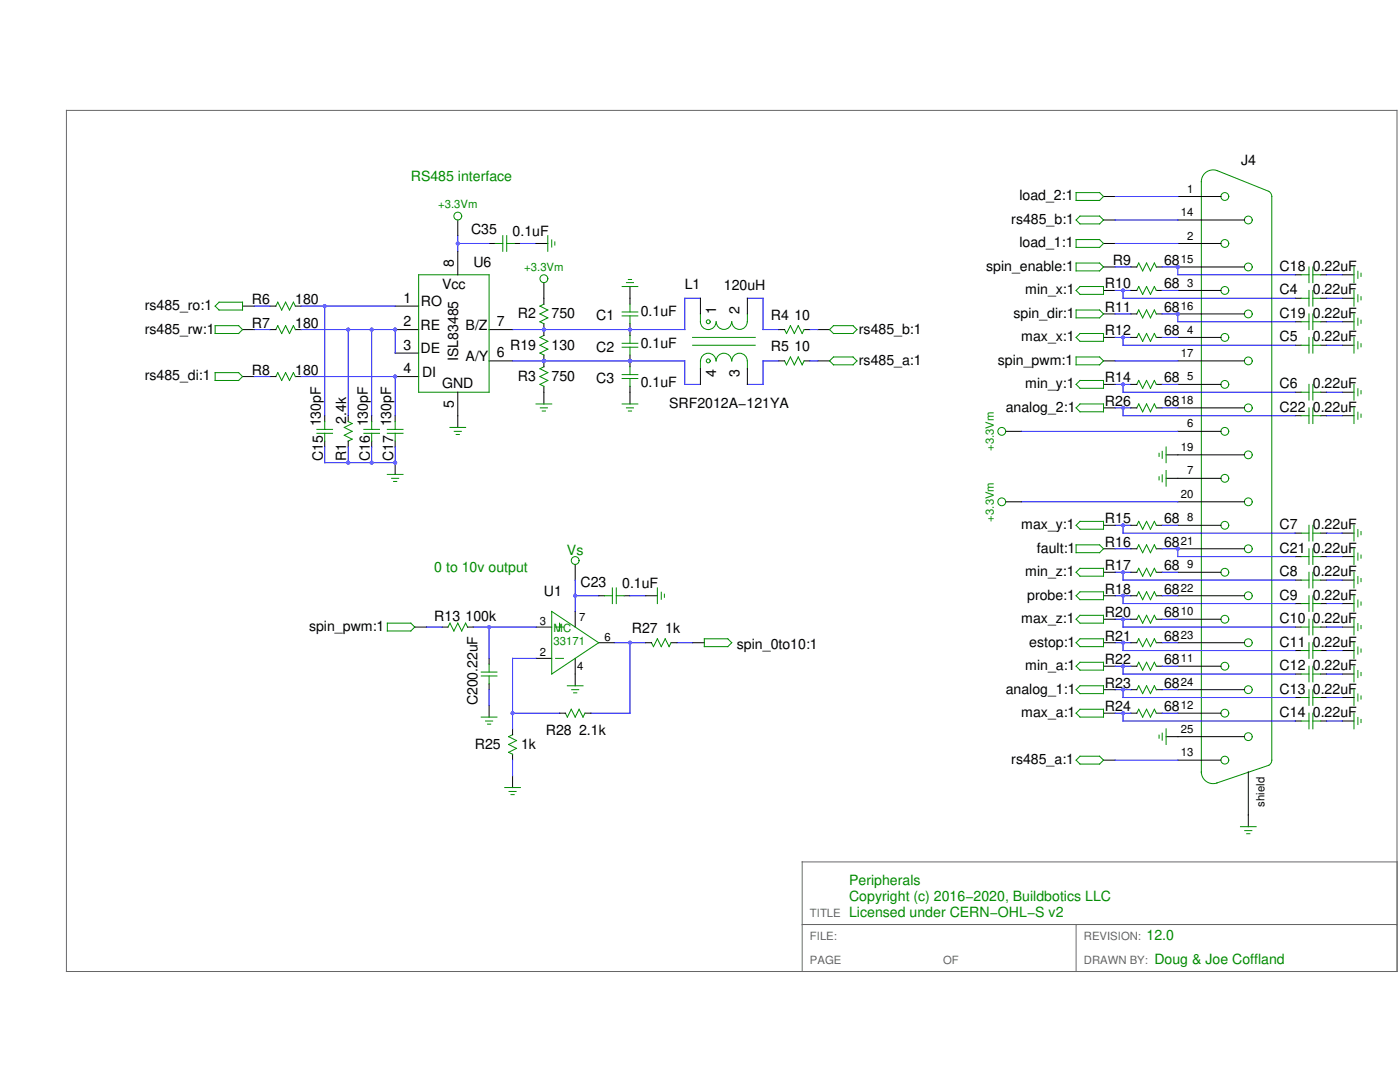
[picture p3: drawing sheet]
<svg xmlns="http://www.w3.org/2000/svg" width="279mm" height="216mm" viewBox="0 0 279 216" stroke-linecap="round" stroke-linejoin="round" font-family="sans-serif">
<path d="M13.3 22h265.5v171.9h-265.5zM278.8 172h-118.7v21.9M160.1 184.5h118.7M214.8 184.5v9.4" fill="none" stroke="#666" stroke-width=".2"/>
<g fill="none" stroke="#000" stroke-width=".2">
<path d="M91.4 43.9v3.1M91.4 50.1v4.7M97.6 48.6h1.2M102.7 48.6h1.2M48.4 61.1h2.3M48.4 65.8h2.3M48.4 75.1h2.3M78.9 61.1h4.7M78.9 65.8h4.7M78.9 75.1h4.7M78.9 70.5h4.7M91.4 78.3v4.6"/>
<path d="M97.6 65.8h4.7M97.6 72h4.7"/>
</g>
<g fill="none" stroke="#008b00" stroke-width=".2">
<path d="M83.6 54.8h14v23.5h-14zM98.8 48.6h1.5M100.3 47v3.1M101.1 47v3.1M101.1 48.6h1.6M42.9 65h4.7l.8 .8-.8 .7h-4.7zM42.9 74.4h4.7l.8 .7-.8 .8h-4.7zM43.7 60.3h4.7v1.6h-4.7l-.8-.8z"/>
<circle cx="91.4" cy="43.1" r=".78"/>
</g>
<path d="M91.4 48.6h6.2M91.4 47v3.1M103.9 48.6h3.1" fill="none" stroke="#00f" stroke-width=".2"/>
<g fill="#a020f0">
<circle cx="78.9" cy="75.1" r=".39"/>
<circle cx="78.9" cy="65.8" r=".39"/>
</g>
<path d="M108.5 66.9l-.7 .4 1.5 .8-1.5 .8 1.5 .8-1.5 .8 .7 .3" fill="none" stroke="#008b00" stroke-width=".2"/>
<path d="M108.5 65.8v1.1M108.5 70.8v1.2" fill="none" stroke="#000" stroke-width=".2"/>
<g fill="#a020f0">
<circle cx="108.5" cy="65.8" r=".39"/>
<circle cx="108.5" cy="72" r=".39"/>
</g>
<path d="M78.9 65.8v4.7M102.3 65.8h34.4M102.3 72h34.4" fill="none" stroke="#00f" stroke-width=".2"/>
<g fill="none" stroke="#000" stroke-width=".2">
<path d="M107 48.6h2.3M220.2 58h2.4M220.2 53.3h2.4M220.2 43.9h2.4M163.2 65.8h2.4M163.2 72h2.4M220.2 72h2.4M220.2 67.3h2.4M220.2 76.7h2.4M220.2 62.6h2.4M69.5 82.9v1.2M69.5 88v1.2"/>
<path d="M78.9 92.3v2.4M91.4 82.9v2.4M200.7 86.1h3.1M232.7 90.8h2.4M232.7 95.4h2.4M220.2 104.8h2.4M220.2 118.9h2.4M220.2 109.5h2.4M220.2 114.2h2.4M220.2 132.9h2.4M220.2 123.6h2.4M220.2 128.2h2.4"/>
<path d="M220.2 142.3h2.4M220.2 151.7h2.4"/>
</g>
<g fill="none" stroke="#008b00" stroke-width=".2">
<path d="M109.3 47v3.1M110.1 47.9v1.4M110.7 48.3v.6M214.8 58l.7-.8h4.7v1.5h-4.7zM214.8 52.5h4.6l.8 .8-.8 .8h-4.6zM214.8 43.9l.7-.8h3.9l.8 .8-.8 .8h-3.9zM166.3 65h3.9l.8 .8-.8 .7h-3.9l-.7-.7zM166.3 71.2h3.9l.8 .8-.8 .8h-3.9l-.7-.8zM214.8 67.3l.7-.8h4.7v1.6h-4.7zM214.8 71.2h4.6l.8 .8-.8 .8h-4.6zM214.8 76.7l.7-.8h4.7v1.6h-4.7zM214.8 61.9h4.6l.8 .7-.8 .8h-4.6z"/>
<path d="M69.5 84.1l.8 .4-1.6 .8 1.6 .8-1.6 .8 1.6 .7-.8 .4M77.3 94.7h3.1M78.2 95.4h1.4M78.6 96.1h.6M89.8 85.3h3.1M90.7 86.1h1.4M91 86.7h.7M231.3 90.4v.7M231.3 95.1v.7M231.9 90.1v1.4M231.9 94.7v1.4M232.7 89.2v3.1"/>
<path d="M232.7 93.9v3.1M214.8 104.8l.7-.8h4.7v1.6h-4.7zM214.8 114.2l.7-.8h4.7v1.6h-4.7zM214.8 108.7h4.6l.8 .8-.8 .8h-4.6zM215.5 118.1h4.7v1.6h-4.7l-.7-.8zM214.8 123.6l.7-.8h4.7v1.5h-4.7zM214.8 128.2l.7-.7h4.7v1.5h-4.7zM214.8 132.9l.7-.7h4.7v1.5h-4.7zM214.8 142.3l.7-.8h4.7v1.6h-4.7zM214.8 151.7l.7-.8h3.9l.8 .8-.8 .8h-3.9z"/>
<circle cx="199.9" cy="86.1" r=".78"/>
</g>
<circle cx="78.9" cy="92.3" r=".39" fill="#a020f0"/>
<path d="M108.5 73.2l-.7 .4 1.5 .8-1.5 .7 1.5 .8-1.5 .8 .7 .4" fill="none" stroke="#008b00" stroke-width=".2"/>
<path d="M108.5 72v1.2M108.5 77.1v1.2" fill="none" stroke="#000" stroke-width=".2"/>
<circle cx="108.5" cy="72" r=".39" fill="#a020f0"/>
<path d="M108.5 59.5v1.2M108.5 64.6v1.2M108.5 78.3v2.3" fill="none" stroke="#000" stroke-width=".2"/>
<path d="M108.5 60.7l-.7 .4 1.5 .8-1.5 .7 1.5 .8-1.5 .8 .7 .4M107 80.6h3.1M107.8 81.4h1.4M108.2 82h.7" fill="none" stroke="#008b00" stroke-width=".2"/>
<circle cx="108.5" cy="65.8" r=".39" fill="#a020f0"/>
<path d="M108.5 56.4v3.1M125.7 65.8v1.1M125.7 70.8v1.2M155.4 65.8h1.2M155.4 72h1.2M160.5 65.8h1.2M160.5 72h1.2" fill="none" stroke="#000" stroke-width=".2"/>
<g fill="none" stroke="#008b00" stroke-width=".2">
<path d="M124.2 69.3h3.1M124.2 68.5h3.1M125.7 66.9v1.6M125.7 69.3v1.5M156.6 65.8l.4 .7 .7-1.5 .8 1.5 .8-1.5 .8 1.5 .4-.7M156.6 72l.4 .8 .7-1.6 .8 1.6 .8-1.6 .8 1.6 .4-.8"/>
<circle cx="108.5" cy="55.6" r=".78"/>
</g>
<path d="M161.7 65.8h1.5M161.7 72h1.5" fill="none" stroke="#00f" stroke-width=".2"/>
<g fill="#a020f0">
<circle cx="125.7" cy="72" r=".39"/>
<circle cx="125.7" cy="65.8" r=".39"/>
</g>
<path d="M125.7 72v1.2M125.7 77.1v1.2" fill="none" stroke="#000" stroke-width=".2"/>
<path d="M124.2 75.5h3.1M124.2 74.7h3.1M125.7 73.2v1.5M125.7 75.5v1.6" fill="none" stroke="#008b00" stroke-width=".2"/>
<circle cx="125.7" cy="72" r=".39" fill="#a020f0"/>
<path d="M125.7 59.5v1.2M125.7 64.6v1.2" fill="none" stroke="#000" stroke-width=".2"/>
<path d="M124.2 63h3.1M124.2 62.3h3.1M125.7 60.7v1.6M125.7 63v1.6" fill="none" stroke="#008b00" stroke-width=".2"/>
<circle cx="125.7" cy="65.8" r=".39" fill="#a020f0"/>
<g fill="none" stroke="#000" stroke-width=".2">
<path d="M235.1 39.2h8.6M125.7 57.2v2.3M139.8 59.5v3.1M149.2 59.5v3.1M235.1 58h8.6M235.1 53.3h13.2M235.1 48.6h8.6M235.1 43.9h13.2M125.7 78.3v2.3M139.8 73.6v3.1M149.2 73.6v3.1M235.1 76.7h8.6"/>
<path d="M235.1 72h13.2M235.1 67.3h8.6M235.1 62.6h13.2M235.1 95.4h8.6M235.1 90.8h13.2M235.1 86.1h8.6M235.1 81.4h13.2M235.1 118.9h13.2M235.1 114.2h8.6M235.1 109.5h13.2M235.1 104.8h8.6M235.1 100.1h13.2"/>
<path d="M235.1 137.6h13.2M235.1 132.9h8.6M235.1 128.2h13.2M235.1 123.6h8.6M235.1 151.7h8.6M235.1 147h13.2M235.1 142.3h8.6M249.1 154v8.6"/>
</g>
<g fill="none" stroke="#008b00" stroke-width=".2">
<path d="M253.2 38.2l-10.3-4.2a2.34 2.34 0 0 0-3.1 2.2v118M253.2 38.2a1.17 1.17 0 0 1 .6 1v112.5a1.17 1.17 0 0 1-.6 1M124.2 57.2h3.1M125 56.4h1.4M125.4 55.8h.6M138.2 67.3h12.5M138.2 68.9h12.5M139.8 62.6v1.6a1.56 1.56 0 0 0 1.5 1.6 1.56 1.56 0 0 0 1.6-1.6M142.9 72a1.53 1.53 0 0 0-1.6-1.5 1.53 1.53 0 0 0-1.5 1.5v1.6M142.9 64.2a1.53 1.53 0 0 0 1.6 1.5 1.53 1.53 0 0 0 1.5-1.5M142.9 72a1.53 1.53 0 0 1 1.6-1.5 1.53 1.53 0 0 1 1.5 1.5M146.1 64.2a1.53 1.53 0 0 0 1.5 1.5 1.53 1.53 0 0 0 1.5-1.5"/>
<path d="M146.1 72a1.53 1.53 0 0 1 1.5-1.5 1.53 1.53 0 0 1 1.5 1.5M149.2 62.6v1.6M149.2 72v1.6M124.2 80.6h3.1M125 81.4h1.4M125.4 82h.6M239.8 154a2.34 2.34 0 0 0 3.1 2.2M253.2 152.7l-10.4 3.5"/>
<circle cx="244.4" cy="39.2" r=".78"/>
<circle cx="244.4" cy="48.6" r=".78"/>
<circle cx="244.4" cy="58" r=".78"/>
<circle cx="249.1" cy="53.3" r=".78"/>
<circle cx="249.1" cy="43.9" r=".78"/>
<circle cx="141.3" cy="64.2" r=".39"/>
<circle cx="141.3" cy="72" r=".39"/>
<circle cx="244.4" cy="67.3" r=".78"/>
<circle cx="244.4" cy="76.7" r=".78"/>
<circle cx="249.1" cy="72" r=".78"/>
<circle cx="249.1" cy="62.6" r=".78"/>
<circle cx="244.4" cy="86.1" r=".78"/>
<circle cx="244.4" cy="95.4" r=".78"/>
<circle cx="249.1" cy="81.4" r=".78"/>
<circle cx="249.1" cy="90.8" r=".78"/>
<circle cx="244.4" cy="114.2" r=".78"/>
<circle cx="244.4" cy="104.8" r=".78"/>
<circle cx="249.1" cy="118.9" r=".78"/>
<circle cx="249.1" cy="100.1" r=".78"/>
<circle cx="249.1" cy="109.5" r=".78"/>
<circle cx="244.4" cy="123.6" r=".78"/>
<circle cx="244.4" cy="132.9" r=".78"/>
<circle cx="249.1" cy="137.6" r=".78"/>
<circle cx="249.1" cy="128.2" r=".78"/>
<circle cx="244.4" cy="151.7" r=".78"/>
<circle cx="244.4" cy="142.3" r=".78"/>
<circle cx="249.1" cy="147" r=".78"/>
</g>
<path d="M139.8 59.5h-3.1v6.3M149.2 59.5h3.1v6.3h3.1M136.7 72v4.7h3.1M155.4 72h-3.1v4.7h-3.1" fill="none" stroke="#00f" stroke-width=".2"/>
<g fill="#a020f0">
<circle cx="235.1" cy="109.5" r=".39"/>
<circle cx="235.1" cy="62.6" r=".39"/>
<circle cx="235.1" cy="53.3" r=".39"/>
</g>
<g fill="none" stroke="#000" stroke-width=".2">
<path d="M220.2 39.2h2.4M220.2 48.6h2.4M225.7 58h1.2M225.7 53.3h1.2M230.8 58h1.1M230.8 53.3h1.1M258.5 59.5h1.2M258.5 54.8h1.2M263.6 59.5h1.1M263.6 54.8h1.1M267.9 59.5h2.3M267.9 54.8h2.3"/>
<path d="M53.9 65.8h1.1M53.9 75.1h1.1M53.9 61.1h1.1M58.9 65.8h1.2M58.9 75.1h1.2M58.9 61.1h1.2M225.7 76.7h1.2M225.7 67.3h1.2M225.7 62.6h1.2M230.8 76.7h1.1M230.8 67.3h1.1M230.8 62.6h1.1"/>
<path d="M258.5 68.9h1.2M258.5 78.3h1.2M258.5 64.2h1.2M263.6 68.9h1.1M263.6 78.3h1.1M263.6 64.2h1.1M267.9 68.9h2.3M267.9 78.3h2.3M267.9 64.2h2.3M64.8 82.9v1.2M64.8 88v1.2M74.2 82.9v1.2"/>
<path d="M74.2 88v1.2M78.9 82.9v1.2M78.9 88v1.2M220.2 81.4h2.4M225.7 81.4h1.2M230.8 81.4h1.1M258.5 82.9h1.2M263.6 82.9h1.1M267.9 82.9h2.3M114.8 112.6v3.2M119.5 118.9h1.1M124.6 118.9h1.1"/>
<path d="M128.8 118.9h2.4M200.7 100.1h3.1M225.7 118.9h1.2M225.7 114.2h1.2M225.7 109.5h1.2M225.7 104.8h1.2M230.8 118.9h1.1M230.8 114.2h1.1M230.8 109.5h1.1M230.8 104.8h1.1M258.5 106.4h1.2M258.5 115.8h1.2"/>
<path d="M258.5 111.1h1.2M263.6 106.4h1.1M263.6 115.8h1.1M263.6 111.1h1.1M267.9 106.4h2.3M267.9 115.8h2.3M267.9 111.1h2.3M82.8 125.1h2.3M88.2 125.1h1.2M93.3 125.1h1.2M97.6 131.4v1.1M97.6 136.4v1.2"/>
<path d="M107 125.1h3.1M107 131.4h3.1M114.8 122v3.1M114.8 131.4v5.4M119.5 128.2h3.1M128.8 128.2h1.2M133.9 128.2h1.2M138.2 128.2h2.4M220.2 137.6h2.4M225.7 137.6h1.2M225.7 132.9h1.2M225.7 128.2h1.2"/>
<path d="M225.7 123.6h1.2M230.8 137.6h1.1M230.8 132.9h1.1M230.8 128.2h1.1M230.8 123.6h1.1M258.5 120.4h1.2M258.5 125.1h1.2M258.5 129.8h1.2M258.5 134.5h1.2M258.5 139.2h1.2M263.6 120.4h1.1M263.6 125.1h1.1"/>
<path d="M263.6 129.8h1.1M263.6 134.5h1.1M263.6 139.2h1.1M267.9 120.4h2.3M267.9 125.1h2.3M267.9 129.8h2.3M267.9 134.5h2.3M267.9 139.2h2.3M97.6 140.7v2.4M102.3 145.4v1.2M102.3 150.5v1.2M102.3 154.8v2.3"/>
<path d="M111.7 142.3h1.1M116.7 142.3h1.2M225.7 142.3h1.2M230.8 142.3h1.1M232.7 147h2.4M258.5 143.9h1.2M263.6 143.9h1.1M267.9 143.9h2.3M249.1 162.6v2.4"/>
</g>
<g fill="none" stroke="#008b00" stroke-width=".2">
<path d="M214.8 38.4h4.6l.8 .8-.8 .8h-4.6zM214.8 47.8h4.6l.8 .8-.8 .8h-4.6zM226.9 58l.4-.8 .7 1.5 .8-1.5 .8 1.5 .8-1.5 .4 .8M226.9 53.3l.4-.8 .7 1.6 .8-1.6 .8 1.6 .8-1.6 .4 .8M259.7 59.5h1.5M259.7 54.8h1.5M261.2 53.3v3.1M261.2 58v3.1M262 53.3v3.1M262 58v3.1M262 59.5h1.6M262 54.8h1.6"/>
<path d="M270.2 53.3v3.1M270.2 58v3.1M271 54.1v1.4M271 58.8v1.4M271.6 54.5v.6M271.6 59.2v.6M55 65.8l.4-.8 .8 1.5 .8-1.5 .8 1.5 .8-1.5 .3 .8M55 75.1l.4-.7 .8 1.5 .8-1.5 .8 1.5 .8-1.5 .3 .7M55 61.1l.4-.8 .8 1.6 .8-1.6 .8 1.6 .8-1.6 .3 .8M226.9 76.7l.4-.8 .7 1.6 .8-1.6 .8 1.6 .8-1.6 .4 .8M226.9 67.3l.4-.8 .7 1.6 .8-1.6 .8 1.6 .8-1.6 .4 .8M226.9 62.6l.4-.7 .7 1.5 .8-1.5 .8 1.5 .8-1.5 .4 .7"/>
<path d="M259.7 68.9h1.5M259.7 78.3h1.5M259.7 64.2h1.5M261.2 62.6v3.2M261.2 67.3v3.2M261.2 76.7v3.1M262 62.6v3.2M262 67.3v3.2M262 76.7v3.1M262 68.9h1.6M262 78.3h1.6M262 64.2h1.6"/>
<path d="M270.2 62.6v3.2M270.2 67.3v3.2M270.2 76.7v3.1M271 63.5v1.4M271 68.2v1.4M271 77.6v1.4M271.6 63.9v.6M271.6 68.6v.6M271.6 78v.6M63.2 86.5h3.2M63.2 85.7h3.2M64.8 84.1v1.6"/>
<path d="M64.8 86.5v1.5M72.6 86.5h3.1M72.6 85.7h3.1M74.2 84.1v1.6M74.2 86.5v1.5M77.3 86.5h3.1M77.3 85.7h3.1M78.9 84.1v1.6M78.9 86.5v1.5M214.8 81.4l.7-.8h4.7v1.6h-4.7zM226.9 81.4l.4-.8 .7 1.6 .8-1.6 .8 1.6 .8-1.6 .4 .8M259.7 82.9h1.5"/>
<path d="M261.2 81.4v3.1M262 81.4v3.1M262 82.9h1.6M270.2 81.4v3.1M271 82.2v1.5M271.6 82.6v.7M120.6 118.9h1.6M122.2 117.3v3.1M123 117.3v3.1M123 118.9h1.6M131.2 117.3v3.1M132 118.2v1.4"/>
<path d="M132.6 118.6v.6M226.9 118.9l.4-.8 .7 1.6 .8-1.6 .8 1.6 .8-1.6 .4 .8M226.9 114.2l.4-.8 .7 1.6 .8-1.6 .8 1.6 .8-1.6 .4 .8M226.9 109.5l.4-.8 .7 1.6 .8-1.6 .8 1.6 .8-1.6 .4 .8M226.9 104.8l.4-.8 .7 1.6 .8-1.6 .8 1.6 .8-1.6 .4 .8M259.7 106.4h1.5M259.7 115.8h1.5M259.7 111.1h1.5M261.2 104.8v3.1M261.2 109.5v3.1M261.2 114.2v3.1M261.2 118.9v3.1"/>
<path d="M262 104.8v3.1M262 109.5v3.1M262 114.2v3.1M262 118.9v3.1M262 106.4h1.6M262 115.8h1.6M262 111.1h1.6M270.2 104.8v3.1M270.2 109.5v3.1M270.2 114.2v3.1M270.2 118.9v3.1M271 105.7v1.4"/>
<path d="M271 110.4v1.4M271 115v1.5M271 119.7v1.4M271.6 106.1v.6M271.6 110.8v.6M271.6 115.4v.7M77.3 124.3h4.7l.8 .8-.8 .8h-4.7zM89.4 125.1l.4-.8 .8 1.6 .8-1.6 .7 1.6 .8-1.6 .4 .8M96 134.1h3.2M96 134.9h3.2M97.6 132.5v1.6M97.6 134.9v1.5"/>
<path d="M110.1 122l9.4 6.2-9.4 6.3zM110.9 125.1h1.5M110.9 131.4h1.5M111.7 124.3v1.6M113.2 136.8h3.2M114.1 137.6h1.4M114.5 138.2h.6M130 128.2l.4 .8 .8-1.5 .8 1.5 .8-1.5 .7 1.5 .4-.8M140.6 127.5h4.7l.7 .7-.7 .8h-4.7zM214.8 137.6l.7-.8h4.7v1.6h-4.7zM226.9 137.6l.4-.8 .7 1.6 .8-1.6 .8 1.6 .8-1.6 .4 .8M226.9 132.9l.4-.7 .7 1.5 .8-1.5 .8 1.5 .8-1.5 .4 .7"/>
<path d="M226.9 128.2l.4-.7 .7 1.5 .8-1.5 .8 1.5 .8-1.5 .4 .7M226.9 123.6l.4-.8 .7 1.5 .8-1.5 .8 1.5 .8-1.5 .4 .8M259.7 120.4h1.5M259.7 125.1h1.5M259.7 129.8h1.5M259.7 134.5h1.5M259.7 139.2h1.5M261.2 123.6v3.1M261.2 128.2v3.2M261.2 132.9v3.2M261.2 137.6v3.1M262 123.6v3.1"/>
<path d="M262 128.2v3.2M262 132.9v3.2M262 137.6v3.1M262 120.4h1.6M262 125.1h1.6M262 129.8h1.6M262 134.5h1.6M262 139.2h1.6M270.2 123.6v3.1M270.2 128.2v3.2M270.2 132.9v3.2M270.2 137.6v3.1"/>
<path d="M271 124.4v1.4M271 129.1v1.4M271 133.8v1.4M271 138.5v1.4M271.6 120.1v.6M271.6 124.8v.6M271.6 129.5v.6M271.6 134.2v.6M271.6 138.9v.6M96 143.1h3.2M96.9 143.9h1.4M97.3 144.5h.6"/>
<path d="M100.7 157.1h3.2M101.6 157.9h1.4M102 158.6h.6M102.3 146.6l-.8 .4 1.6 .8-1.6 .8 1.6 .7-1.6 .8 .8 .4M112.8 142.3l.4 .8 .8-1.6 .8 1.6 .8-1.6 .8 1.6 .3-.8M226.9 142.3l.4-.8 .7 1.6 .8-1.6 .8 1.6 .8-1.6 .4 .8M231.3 146.7v.6M231.9 146.3v1.4M232.7 145.4v3.2M259.7 143.9h1.5M261.2 142.3v3.1M262 142.3v3.1"/>
<path d="M262 143.9h1.6M270.2 142.3v3.1M271 143.2v1.4M271.6 143.6v.6M247.6 165h3.1M248.4 165.7h1.4M248.8 166.4h.6"/>
<circle cx="114.8" cy="111.8" r=".78"/>
<circle cx="199.9" cy="100.1" r=".78"/>
</g>
<g fill="none" stroke="#00f" stroke-width=".2">
<path d="M222.6 39.2h12.5M222.6 43.9h12.5M222.6 48.6h12.5M222.6 58h3.1M222.6 53.3h3.1M224.1 58v1.5h34.4M231.9 53.3h3.2v1.5h23.4M231.9 58h3.2M264.7 59.5h3.2M264.7 54.8h3.2M50.7 65.8h3.2M50.7 75.1h3.2"/>
<path d="M50.7 61.1h3.2M60.1 75.1h18.8v7.8M60.1 65.8h18.8M60.1 61.1h18.8M64.8 61.1v21.8M69.5 65.8v17.1M74.2 65.8v17.1M222.6 76.7h3.1M222.6 72h12.5M222.6 67.3h3.1M222.6 62.6h3.1M224.1 67.3v1.6h34.4"/>
<path d="M224.1 76.7v1.6h34.4M231.9 62.6h3.2v1.6h23.4M231.9 76.7h3.2M231.9 67.3h3.2M264.7 68.9h3.2M264.7 78.3h3.2M264.7 64.2h3.2M64.8 89.2v3.1h14.1v-3.1M69.5 89.2v3.1M74.2 89.2v3.1M203.8 86.1h31.3M222.6 81.4h3.1"/>
<path d="M224.1 81.4v1.5h34.4M231.9 81.4h3.2M264.7 82.9h3.2M114.8 118.9h4.7M114.8 115.8v6.2M125.7 118.9h3.1M203.8 100.1h31.3M222.6 118.9h3.1M222.6 114.2h3.1M222.6 109.5h3.1M222.6 104.8h3.1M224.1 104.8v1.6h34.4"/>
<path d="M224.1 114.2v1.6h34.4M224.1 118.9v1.5h34.4M231.9 109.5h3.2v1.6h23.4M231.9 118.9h3.2M231.9 114.2h3.2M231.9 104.8h3.2M264.7 106.4h3.2M264.7 115.8h3.2M264.7 111.1h3.2M85.1 125.1h3.1M94.5 125.1h12.5M97.6 125.1v6.3"/>
<path d="M97.6 137.6v3.1M107 131.4h-4.7v14M122.6 128.2h6.2M125.7 128.2v14.1h-7.8M135.1 128.2h3.1M222.6 137.6h3.1M222.6 132.9h3.1M222.6 128.2h3.1M222.6 123.6h3.1M224.1 123.6v1.5h34.4M224.1 128.2v1.6h34.4M224.1 132.9v1.6h34.4"/>
<path d="M224.1 137.6v1.6h34.4M231.9 137.6h3.2M231.9 132.9h3.2M231.9 128.2h3.2M231.9 123.6h3.2M264.7 120.4h3.2M264.7 125.1h3.2M264.7 129.8h3.2M264.7 134.5h3.2M264.7 139.2h3.2M102.3 142.3h9.4M102.3 151.7v3.1"/>
<path d="M222.6 151.7h12.5M222.6 142.3h3.1M224.1 142.3v1.6h34.4M231.9 142.3h3.2M264.7 143.9h3.2"/>
</g>
<g fill="#a020f0">
<circle cx="91.4" cy="48.6" r=".39"/>
<circle cx="78.9" cy="75.1" r=".39"/>
<circle cx="78.9" cy="65.8" r=".39"/>
<circle cx="108.5" cy="65.8" r=".39"/>
<circle cx="108.5" cy="72" r=".39"/>
<circle cx="125.7" cy="65.8" r=".39"/>
<circle cx="125.7" cy="72" r=".39"/>
<circle cx="78.9" cy="92.3" r=".39"/>
<circle cx="235.1" cy="109.5" r=".39"/>
<circle cx="235.1" cy="62.6" r=".39"/>
<circle cx="235.1" cy="53.3" r=".39"/>
<circle cx="224.1" cy="76.7" r=".39"/>
<circle cx="74.2" cy="65.8" r=".39"/>
<circle cx="74.2" cy="92.3" r=".39"/>
<circle cx="64.8" cy="61.1" r=".39"/>
<circle cx="69.5" cy="65.8" r=".39"/>
<circle cx="69.5" cy="92.3" r=".39"/>
<circle cx="224.1" cy="142.3" r=".39"/>
<circle cx="224.1" cy="137.6" r=".39"/>
<circle cx="224.1" cy="132.9" r=".39"/>
<circle cx="224.1" cy="128.2" r=".39"/>
<circle cx="224.1" cy="123.6" r=".39"/>
<circle cx="224.1" cy="118.9" r=".39"/>
<circle cx="224.1" cy="114.2" r=".39"/>
<circle cx="224.1" cy="104.8" r=".39"/>
<circle cx="224.1" cy="67.3" r=".39"/>
<circle cx="224.1" cy="58" r=".39"/>
<circle cx="224.1" cy="81.4" r=".39"/>
<circle cx="125.7" cy="128.2" r=".39"/>
<circle cx="97.6" cy="125.1" r=".39"/>
<circle cx="102.3" cy="142.3" r=".39"/>
<circle cx="114.8" cy="118.9" r=".39"/>
</g>
<g font-size="2.8">
<text x="247.7" y="33">J4</text>
<text x="203.4" y="40">load_2:1</text>
<text x="94" y="46.8">C35</text>
<text x="102.3" y="47">0.1uF</text>
<text x="201.8" y="44.8">rs485_b:1</text>
<text x="90.6" y="53.3" transform="rotate(-90 90.6 53.3)">8</text>
<text x="94.5" y="53.3">U6</text>
<text x="203.4" y="49.4">load_1:1</text>
<text x="222.1" y="52.9">R9</text>
<text x="232.3" y="52.9">68</text>
<text x="88.2" y="57.7">Vcc</text>
<text x="136.7" y="57.7">L1</text>
<text x="144.5" y="58">120uH</text>
<text x="196.8" y="54.1">spin_enable:1</text>
<text x="204.6" y="58.7">min_x:1</text>
<text x="220.5" y="57.6">R10</text>
<text x="232.3" y="57.6">68</text>
<text x="255.4" y="58.7">C4</text>
<text x="255.4" y="54.1">C18 0.22uF</text>
<text x="262" y="58.7">0.22uF</text>
<text x="28.9" y="61.9">rs485_ro:1</text>
<text x="50.3" y="65.4">R7</text>
<text x="50.3" y="60.7">R6</text>
<text x="58.9" y="65.4">180</text>
<text x="58.9" y="60.7">180</text>
<text x="80.5" y="60.4">1</text>
<text x="80.5" y="65.1">2</text>
<text x="83.9" y="65.8">RE</text>
<text x="84" y="61.1">RO</text>
<text x="92.9" y="65.8">B/Z</text>
<text x="99.2" y="65">7</text>
<text x="103.4" y="63.5">R2</text>
<text x="110.1" y="63.5">750</text>
<text x="119" y="63.9">C1</text>
<text x="127.9" y="63.1">0.1uF</text>
<text x="142.9" y="62.6" transform="rotate(-90 142.9 62.6)">1</text>
<text x="147.6" y="62.6" transform="rotate(-90 147.6 62.6)">2</text>
<text x="153.8" y="63.8">R4 10</text>
<text x="202.3" y="63.4">spin_dir:1</text>
<text x="220.5" y="62.3">R11</text>
<text x="232.3" y="62.3">68</text>
<text x="255.4" y="63.4">C19 0.22uF</text>
<text x="28.9" y="66.5">rs485_rw:1</text>
<text x="80.5" y="69.7">3</text>
<text x="83.9" y="70.5">DE</text>
<text x="99.2" y="71.2">6</text>
<text x="101.8" y="69.8">R19</text>
<text x="110.1" y="69.7">130</text>
<text x="119" y="70.2">C2</text>
<text x="127.9" y="69.4">0.1uF</text>
<text x="153.8" y="70.1">R5 10</text>
<text x="171.4" y="66.5">rs485_b:1</text>
<text x="203.8" y="68.1">max_x:1</text>
<text x="220.5" y="66.9">R12</text>
<text x="232.3" y="66.9">68</text>
<text x="255.4" y="68.1">C5</text>
<text x="262" y="68.1">0.22uF</text>
<text x="28.9" y="75.9">rs485_di:1</text>
<text x="50.3" y="74.7">R8</text>
<text x="58.9" y="74.7">180</text>
<text x="80.5" y="74.4">4</text>
<text x="84.2" y="75.1">DI</text>
<text x="88.2" y="77.5">GND</text>
<text x="91.4" y="72.1" transform="rotate(-90 91.4 72.1)">ISL83485</text>
<text x="92.9" y="72">A/Y</text>
<text x="103.4" y="76">R3</text>
<text x="110.1" y="76">750</text>
<text x="119" y="76.4">C3</text>
<text x="127.9" y="77.2">0.1uF</text>
<text x="142.9" y="75.1" transform="rotate(-90 142.9 75.1)">4</text>
<text x="147.6" y="75.1" transform="rotate(-90 147.6 75.1)">3</text>
<text x="171.4" y="72.8">rs485_a:1</text>
<text x="199.1" y="72.8">spin_pwm:1</text>
<text x="204.6" y="77.5">min_y:1</text>
<text x="220.5" y="76.3">R14</text>
<text x="232.3" y="76.3">68</text>
<text x="255.4" y="77.5">C6</text>
<text x="262" y="77.5">0.22uF</text>
<text x="90.6" y="81.3" transform="rotate(-90 90.6 81.3)">5</text>
<text x="133.5" y="81.4">SRF2012A−121YA</text>
<text x="200.7" y="82.2">analog_2:1</text>
<text x="220.5" y="81">R26</text>
<text x="232.3" y="81">68</text>
<text x="255.4" y="82.2">C22</text>
<text x="262" y="82.2">0.22uF</text>
<text x="64" y="85.1" transform="rotate(-90 64 85.1)">130pF</text>
<text x="69.1" y="84.5" transform="rotate(-90 69.1 84.5)">2.4k</text>
<text x="73.4" y="85.1" transform="rotate(-90 73.4 85.1)">130pF</text>
<text x="78.1" y="85.1" transform="rotate(-90 78.1 85.1)">130pF</text>
<text x="64.4" y="92" transform="rotate(-90 64.4 92)">C15</text>
<text x="69.1" y="91.9" transform="rotate(-90 69.1 91.9)">R1</text>
<text x="73.8" y="92" transform="rotate(-90 73.8 92)">C16</text>
<text x="78.5" y="92" transform="rotate(-90 78.5 92)">C17</text>
<text x="203.8" y="105.6">max_y:1</text>
<text x="220.5" y="104.4">R15</text>
<text x="232.3" y="104.4">68</text>
<text x="255.4" y="105.6">C7</text>
<text x="262" y="105.6">0.22uF</text>
<text x="207" y="110.3">fault:1</text>
<text x="220.5" y="113.8">R17</text>
<text x="220.5" y="109.1">R16</text>
<text x="232.3" y="113.8">68</text>
<text x="232.3" y="109.1">68</text>
<text x="255.4" y="110.3">C21 0.22uF</text>
<text x="108.5" y="118.9">U1</text>
<text x="115.9" y="117">C23</text>
<text x="124.2" y="117.3">0.1uF</text>
<text x="204.6" y="115">min_z:1</text>
<text x="205" y="119.7">probe:1</text>
<text x="220.5" y="118.5">R18</text>
<text x="232.3" y="118.5">68</text>
<text x="255.4" y="115">C8</text>
<text x="255.4" y="119.7">C9</text>
<text x="262" y="115">0.22uF</text>
<text x="262" y="119.7">0.22uF</text>
<text x="61.7" y="125.9">spin_pwm:1</text>
<text x="86.7" y="124">R13 100k</text>
<text x="203.8" y="124.3">max_z:1</text>
<text x="220.5" y="123.2">R20</text>
<text x="232.3" y="123.2">68</text>
<text x="255.4" y="124.3">C10</text>
<text x="262" y="124.3">0.22uF</text>
<text x="126.1" y="126.3">R27 1k</text>
<text x="147.1" y="129.5">spin_0to10:1</text>
<text x="205.4" y="129">estop:1</text>
<text x="220.5" y="127.9">R21</text>
<text x="232.3" y="127.9">68</text>
<text x="255.4" y="129">C11</text>
<text x="262" y="129">0.22uF</text>
<text x="204.6" y="133.7">min_a:1</text>
<text x="220.5" y="137.2">R23</text>
<text x="220.5" y="132.5">R22</text>
<text x="232.3" y="137.2">68</text>
<text x="232.3" y="132.5">68</text>
<text x="255.4" y="133.7">C12</text>
<text x="262" y="133.7">0.22uF</text>
<text x="95.3" y="140.7" transform="rotate(-90 95.3 140.7)">C200.22uF</text>
<text x="200.7" y="138.4">analog_1:1</text>
<text x="203.8" y="143.1">max_a:1</text>
<text x="220.5" y="141.9">R24</text>
<text x="232.3" y="141.9">68</text>
<text x="255.4" y="138.4">C13</text>
<text x="255.4" y="143.1">C14</text>
<text x="262" y="138.4">0.22uF</text>
<text x="262" y="143.1">0.22uF</text>
<text x="94.8" y="149.4">R25</text>
<text x="104" y="149.4">1k</text>
<text x="108.9" y="146.6">R28 2.1k</text>
<text x="201.8" y="152.5">rs485_a:1</text>
</g>
<g font-size="2.8" fill="#008b00">
<text x="82" y="36.1">RS485 interface</text>
<text x="113.1" y="110.7">Vs</text>
<text x="86.7" y="114.2">0 to 10v output</text>
<text x="169.5" y="176.6">Peripherals</text>
<text x="169.5" y="179.8">Copyright (c) 2016−2020, Buildbotics LLC</text>
<text x="169.5" y="182.9">Licensed under CERN−OHL−S v2</text>
<text x="228.8" y="187.6">12.0</text>
<text x="230.4" y="192.3">Doug &amp; Joe Coffland</text>
</g>
<g font-size="2.3" fill="#008b00">
<text x="87.5" y="41.6">+3.3Vm</text>
<text x="104.6" y="54.1">+3.3Vm</text>
<text x="198.4" y="90" transform="rotate(-90 198.4 90)">+3.3Vm</text>
<text x="198.4" y="104.1" transform="rotate(-90 198.4 104.1)">+3.3Vm</text>
<text x="110.5" y="126.2">MC</text>
<text x="110.5" y="128.7">33171</text>
</g>
<g font-size="2.3">
<text x="236.9" y="38.4">1</text>
<text x="235.7" y="43.1">14</text>
<text x="236.9" y="47.8">2</text>
<text x="235.7" y="52.5">15</text>
<text x="236.9" y="57.2">3</text>
<text x="235.7" y="61.9">16</text>
<text x="235.7" y="71.2">17</text>
<text x="236.9" y="66.5">4</text>
<text x="236.9" y="75.9">5</text>
<text x="235.7" y="80.6">18</text>
<text x="235.7" y="90">19</text>
<text x="236.9" y="85.3">6</text>
<text x="236.9" y="94.7">7</text>
<text x="235.7" y="99.3">20</text>
<text x="236.9" y="104">8</text>
<text x="235.7" y="108.7">21</text>
<text x="236.9" y="113.4">9</text>
<text x="235.7" y="118.1">22</text>
<text x="107.8" y="124.7">3</text>
<text x="115.6" y="124">7</text>
<text x="235.7" y="122.8">10</text>
<text x="107.8" y="131">2</text>
<text x="120.6" y="127.9">6</text>
<text x="235.7" y="127.5">23</text>
<text x="115.2" y="133.7">4</text>
<text x="235.7" y="136.8">24</text>
<text x="235.7" y="132.2">11</text>
<text x="235.7" y="141.5">12</text>
<text x="235.7" y="146.2">25</text>
<text x="235.7" y="150.9">13</text>
<text x="252.3" y="161" transform="rotate(-90 252.3 161)">shield</text>
</g>
<g font-size="2.3" fill="#666">
<text x="161.7" y="182.9">TITLE</text>
<text x="161.7" y="187.6">FILE:</text>
<text x="216.3" y="187.6">REVISION:</text>
<text x="161.7" y="192.3">PAGE</text>
<text x="188.2" y="192.3">OF</text>
<text x="216.3" y="192.3">DRAWN BY:</text>
</g>
</svg>
